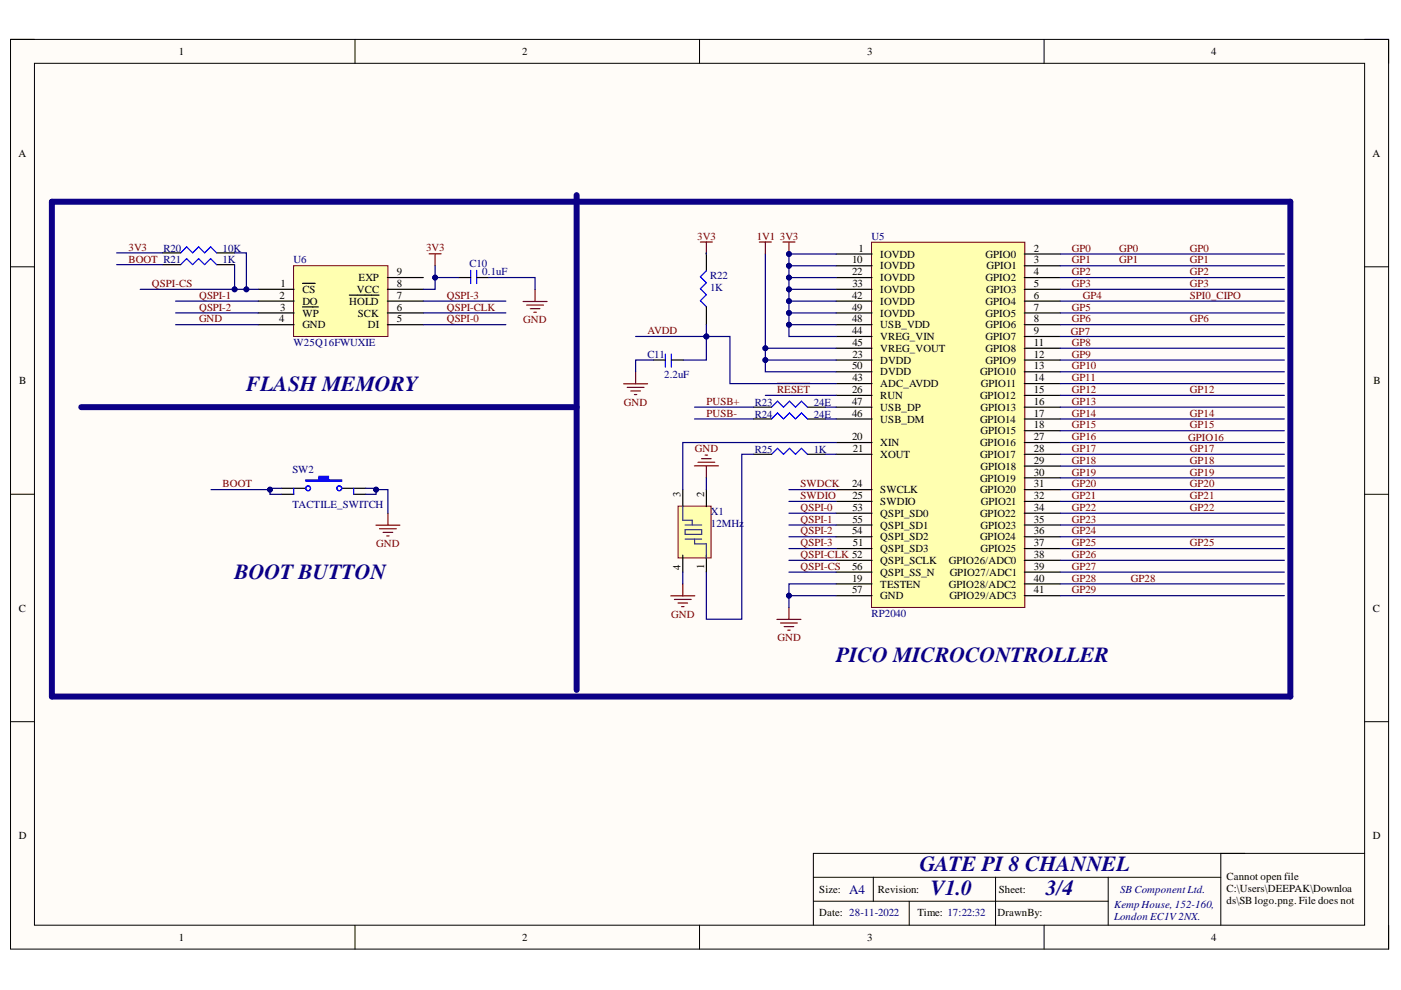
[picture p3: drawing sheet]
<svg xmlns="http://www.w3.org/2000/svg" width="297mm" height="210mm" viewBox="0 0 297 210" stroke-linecap="round" stroke-linejoin="round" font-family="sans-serif">
<path d="M2.2 8.4h292.2v192.8h-292.2z" fill-rule="evenodd" fill="#fffcf8"/>
<path d="M2.2 8.4h292.2v192.8h-292.2z" fill="none" stroke="#000" stroke-width=".21"/>
<path d="M7.3 13.4h282v182.8h-282z" fill-rule="evenodd" fill="#fffcf8"/>
<g fill="none" stroke="#000" stroke-width=".21">
<path d="M2.2 8.3h5.1M7.3 13.4h282v182.8h-282zM75.3 8.3v5.1M148.3 8.3v5.1M221.4 8.4v5M289.3 8.4h5.1v5M2.2 56.6h5.1M289.3 56.6h5.1M2.2 104.8h5.1M289.3 104.8h5.1M2.2 153h5.1M289.3 153h5.1"/>
<path d="M75.3 196.2v5M148.3 196.2v5M172.4 186h86.4M172.4 191.1h62.6M185.2 186v5.1M192.8 191.1v5.1M211.1 186v10.2M221.4 196.2v5M235 186v10.2M258.8 180.9v15.3M289.3 180.9h-116.9v15.3M294.4 196.2v5"/>
</g>
<path d="M91 53.8h2.5M92.3 53.8v2.6M110.9 63.9h5.1M111.7 64.7h3.5M112.4 65.4h2.1M113.2 66.2h.5M113.4 61.4v2.5" fill="none" stroke="#800000" stroke-width=".25"/>
<path d="M38.3 53.6l1.3-1.3 1.2 1.3 1.3-1.3 1.3 1.3 1.3-1.3 1.2 1.3M38.3 56.1l1.3-1.3 1.2 1.3 1.3-1.3 1.3 1.3 1.3-1.3 1.2 1.3M99.8 57.3v2.8M101.1 57.3v2.8" fill="none" stroke="#00f" stroke-width=".25"/>
<path d="M34.5 53.6h3.8M34.5 56.1h3.8M45.9 53.6h3.8M45.9 56.1h3.8M97.3 58.8h2.5M101.1 58.8h2.5" fill="none" stroke="#000" stroke-width=".25"/>
<path d="M11 42.8h262.6v104.9h-262.6zM122.3 41.4v104.9" fill="none" stroke="#0c0087" stroke-width="1.3"/>
<path d="M184.8 51.4h32.5v77.4h-32.5z" fill-rule="evenodd" fill="#ffffb0"/>
<path d="M184.8 51.4h32.5v77.4h-32.5z" fill="none" stroke="#800000" stroke-width=".21"/>
<g fill="none" stroke="#000" stroke-width=".25">
<path d="M177.3 53.9h7.6M177.3 56.4h7.6M177.3 58.9h7.6M217.2 53.9h7.6M217.2 56.4h7.6M217.2 58.9h7.6M177.3 61.3h7.6M177.3 63.8h7.6M177.3 66.4h7.6M177.3 68.8h7.6M177.3 71.3h7.6M177.3 73.8h7.6"/>
<path d="M177.3 76.3h7.6M177.3 78.8h7.6M217.2 61.3h7.6M217.2 63.8h7.6M217.2 66.4h7.6M217.2 68.8h7.6M217.2 71.3h7.6M217.2 73.8h7.6M217.2 76.3h7.6M217.2 78.8h7.6M159.8 96.3h3.8M171.2 96.3h3.8"/>
<path d="M177.3 81.3h7.6M177.3 83.8h7.6M177.3 86.3h7.6M177.3 88.8h7.6M177.3 93.8h7.6M177.3 96.3h7.6M217.2 81.3h7.6M217.2 83.8h7.6M217.2 86.3h7.6M217.2 88.8h7.6M217.2 91.3h7.6M217.2 93.8h7.6"/>
<path d="M217.2 96.3h7.6M217.2 98.8h7.6M177.3 103.8h7.6M177.3 106.3h7.6M177.3 108.8h7.6M177.3 111.3h7.6M177.3 113.8h7.6M177.3 116.3h7.6M177.3 118.8h7.6M217.2 103.8h7.6M217.2 106.3h7.6M217.2 101.3h7.6"/>
<path d="M217.2 108.8h7.6M217.2 111.3h7.6M217.2 113.8h7.6M217.2 116.3h7.6M217.2 118.8h7.6M177.3 123.8h7.6M177.3 121.3h7.6M177.3 126.3h7.6M217.2 123.8h7.6M217.2 121.3h7.6M217.2 126.3h7.6"/>
</g>
<path d="M163.6 96.3l1.2-1.2 1.3 1.2 1.3-1.2 1.3 1.2 1.2-1.2 1.3 1.2" fill="none" stroke="#00f" stroke-width=".25"/>
<path d="M166 51.3h2.5M167.3 51.3v2.6" fill="none" stroke="#800000" stroke-width=".25"/>
<circle cx="167.3" cy="53.9" r=".51" fill="#000080"/>
<circle cx="167.3" cy="53.9" r=".51" fill="none" stroke="#000080" stroke-width=".21"/>
<g fill="none" stroke="#800000" stroke-width=".25">
<path d="M148.5 51.3h2.5M149.8 51.3v2.6M161 51.3h2.5M162.3 51.3v2.6M134.8 78.8v2.6M132.2 81.4h5.1M133 82.1h3.5M133.7 82.9h2.1M134.5 83.7h.5M164.8 81.3h6.9M164.7 131.3h5.1M165.5 132.1h3.5"/>
<path d="M166.3 132.9h2M167 133.6h.5M167.3 128.8v2.5"/>
</g>
<path d="M149.8 57.4l-1.3 1.3 1.3 1.3-1.3 1.2 1.3 1.3-1.3 1.3 1.3 1.2M141.1 75.1v2.8M142.3 75.1v2.8M163.6 88.8l1.2-1.2 1.3 1.2 1.3-1.2 1.3 1.2 1.2-1.2 1.3 1.2M163.6 86.3l1.2-1.2 1.3 1.2 1.3-1.2 1.3 1.2 1.2-1.2 1.3 1.2" fill="none" stroke="#00f" stroke-width=".25"/>
<path d="M149.8 53.6v3.8M138.5 76.3h2.6M142.3 76.3h2.6M149.8 65v3.8M159.8 88.8h3.8M159.8 86.3h3.8M171.2 88.8h3.8M171.2 86.3h3.8" fill="none" stroke="#000" stroke-width=".25"/>
<path d="M143.8 107.3h7v11h-7z" fill-rule="evenodd" fill="#ffffb0"/>
<path d="M143.8 107.3h7v11h-7z" fill="none" stroke="#800000" stroke-width=".21"/>
<path d="M144.8 103.8v3.6M144.8 117.7v3.6M149.8 103.8v3.6M149.8 117.7v3.6" fill="none" stroke="#000" stroke-width=".25"/>
<path d="M144.8 107.3v3h2v1M145.3 112.3h3.5v1h-3.5zM145.3 111.3h3.5M145.3 114.3h3.5M147.3 114.3v1h2.5v3" fill="none" stroke="#1c4587" stroke-width=".25"/>
<path d="M147.2 98.8h5.1M148 98h3.5M148.7 97.3h2.1M149.5 96.5h.5M149.8 98.8v2.5M142.2 126.3h5.1M143 127.1h3.5M143.7 127.9h2.1M144.5 128.6h.5M144.8 123.8v2.5" fill="none" stroke="#800000" stroke-width=".25"/>
<path d="M62.2 56.4h20v14.9h-20z" fill-rule="evenodd" fill="#ffffb0"/>
<path d="M62.2 56.4h20v14.9h-20z" fill="none" stroke="#800000" stroke-width=".21"/>
<g fill="none" stroke="#000" stroke-width=".25">
<path d="M82.1 58.8h7.7M54.7 61.3h7.7M54.7 63.8h7.7M54.7 66.3h7.7M54.7 68.8h7.7M64.1 60.1h2.7M64.1 65.1h3.4M74.1 62.6h6.2M82.1 61.3h7.7M82.1 63.8h7.7M82.1 66.3h7.7M82.1 68.8h7.7"/>
<path d="M59.7 103.5h5.1M72.4 103.5h5.1"/>
</g>
<path d="M17.2 86.3h105.1" fill="none" stroke="#0c0087" stroke-width="1.3"/>
<path d="M79.7 111.3h5.1M80.5 112.1h3.5M81.2 112.9h2.1M82 113.6h.5M82.2 108.8v2.5" fill="none" stroke="#800000" stroke-width=".25"/>
<path d="M64.8 101.8h2.8v-.8h2v.8h2.8v.2h-7.6z" fill-rule="evenodd" fill="#00f"/>
<g fill="none" stroke="#00f" stroke-width=".25">
<path d="M62.3 103.5v1.3M64.8 101.8h2.8v-.8h2v.8h2.8v.2h-7.6zM75 103.5v1.3"/>
<circle cx="65.3" cy="103.5" r=".51"/>
<circle cx="71.9" cy="103.5" r=".51"/>
</g>
<path d="M59.7 104.8h2.6M75 104.8h2.5" fill="none" stroke="#000" stroke-width=".25"/>
<path d="M49.7 53.6h2.5v7.7h2.5M103.6 58.8h9.8v2.6M37.2 63.8h17.5M37.2 66.3h17.5M37.2 68.8h17.5M89.8 63.8h17.5M89.8 66.3h17.5M89.8 68.8h17.5" fill="none" stroke="#000080" stroke-width=".25"/>
<circle cx="52.2" cy="61.3" r=".51" fill="#000080"/>
<circle cx="52.2" cy="61.3" r=".51" fill="none" stroke="#000080" stroke-width=".21"/>
<path d="M49.7 56.1v5.2" fill="none" stroke="#000080" stroke-width=".25"/>
<circle cx="49.7" cy="61.3" r=".51" fill="#000080"/>
<circle cx="49.7" cy="61.3" r=".51" fill="none" stroke="#000080" stroke-width=".21"/>
<path d="M24.7 56.1h9.8M24.7 53.6h9.8M92.3 58.8h5" fill="none" stroke="#000080" stroke-width=".25"/>
<circle cx="92.3" cy="58.8" r=".51" fill="#000080"/>
<circle cx="92.3" cy="58.8" r=".51" fill="none" stroke="#000080" stroke-width=".21"/>
<g fill="none" stroke="#000080" stroke-width=".25">
<path d="M224.8 53.9h47.5M224.8 56.4h47.5M224.8 58.9h47.5M162.3 76.3v2.5h15M224.8 61.3h47.5M224.8 63.8h47.5M224.8 68.8h47.5M224.8 71.3h47.5M224.8 73.8h47.5M224.8 76.3h47.5M224.8 78.8h47.5M175 96.3h2.3"/>
<path d="M224.8 81.3h47.5M224.8 83.8h47.5M224.8 88.8h47.5M224.8 91.3h47.5M224.8 93.8h47.5M224.8 96.3h47.5M224.8 98.8h47.5M167.3 103.8h10M167.3 106.3h10M167.3 108.8h10M167.3 111.3h10M167.3 113.8h10"/>
<path d="M167.3 116.3h10M167.3 118.8h10M224.8 101.3h47.5M224.8 103.8h47.5M224.8 106.3h47.5M224.8 108.8h47.5M224.8 111.3h47.5M224.8 113.8h47.5M224.8 116.3h47.5M224.8 118.8h47.5M167.3 121.3h10M224.8 121.3h47.5"/>
<path d="M224.8 123.8h47.5M224.8 126.3h47.5"/>
</g>
<circle cx="162.3" cy="76.3" r=".51" fill="#000080"/>
<circle cx="162.3" cy="76.3" r=".51" fill="none" stroke="#000080" stroke-width=".21"/>
<path d="M162.3 73.8v2.5h15" fill="none" stroke="#000080" stroke-width=".25"/>
<circle cx="162.3" cy="76.3" r=".51" fill="#000080"/>
<circle cx="162.3" cy="76.3" r=".51" fill="none" stroke="#000080" stroke-width=".21"/>
<circle cx="162.3" cy="73.8" r=".51" fill="#000080"/>
<circle cx="162.3" cy="73.8" r=".51" fill="none" stroke="#000080" stroke-width=".21"/>
<path d="M162.3 53.9v19.9h15" fill="none" stroke="#000080" stroke-width=".25"/>
<circle cx="162.3" cy="73.8" r=".51" fill="#000080"/>
<circle cx="162.3" cy="73.8" r=".51" fill="none" stroke="#000080" stroke-width=".21"/>
<path d="M167.3 56.4h10" fill="none" stroke="#000080" stroke-width=".25"/>
<circle cx="167.3" cy="56.4" r=".51" fill="#000080"/>
<circle cx="167.3" cy="56.4" r=".51" fill="none" stroke="#000080" stroke-width=".21"/>
<path d="M167.3 58.9h10" fill="none" stroke="#000080" stroke-width=".25"/>
<circle cx="167.3" cy="58.8" r=".51" fill="#000080"/>
<circle cx="167.3" cy="58.8" r=".51" fill="none" stroke="#000080" stroke-width=".21"/>
<path d="M167.3 61.3h10" fill="none" stroke="#000080" stroke-width=".25"/>
<circle cx="167.3" cy="61.3" r=".51" fill="#000080"/>
<circle cx="167.3" cy="61.3" r=".51" fill="none" stroke="#000080" stroke-width=".21"/>
<path d="M167.3 63.8h10" fill="none" stroke="#000080" stroke-width=".25"/>
<circle cx="167.3" cy="63.8" r=".51" fill="#000080"/>
<circle cx="167.3" cy="63.8" r=".51" fill="none" stroke="#000080" stroke-width=".21"/>
<path d="M167.3 66.4h10" fill="none" stroke="#000080" stroke-width=".25"/>
<circle cx="167.3" cy="66.3" r=".51" fill="#000080"/>
<circle cx="167.3" cy="66.3" r=".51" fill="none" stroke="#000080" stroke-width=".21"/>
<path d="M167.3 68.8h10" fill="none" stroke="#000080" stroke-width=".25"/>
<circle cx="167.3" cy="68.8" r=".51" fill="#000080"/>
<circle cx="167.3" cy="68.8" r=".51" fill="none" stroke="#000080" stroke-width=".21"/>
<path d="M149.8 53.6v.3M144.9 76.3h4.9v-5h5v10h22.5M147.3 88.8h12.5M147.3 86.3h12.5M162.3 83.8h15M175 88.8h2.3M175 86.3h2.3" fill="none" stroke="#000080" stroke-width=".25"/>
<circle cx="149.8" cy="71.3" r=".51" fill="#000080"/>
<circle cx="149.8" cy="71.3" r=".51" fill="none" stroke="#000080" stroke-width=".21"/>
<path d="M149.8 68.8v2.5" fill="none" stroke="#000080" stroke-width=".25"/>
<circle cx="149.8" cy="71.3" r=".51" fill="#000080"/>
<circle cx="149.8" cy="71.3" r=".51" fill="none" stroke="#000080" stroke-width=".21"/>
<path d="M134.8 71.3h15" fill="none" stroke="#000080" stroke-width=".25"/>
<circle cx="149.8" cy="71.3" r=".51" fill="#000080"/>
<circle cx="149.8" cy="71.3" r=".51" fill="none" stroke="#000080" stroke-width=".21"/>
<path d="M177.3 53.9h-10v17.4h10M138.5 76.3h-3.7v2.5M224.8 86.3h47.5" fill="none" stroke="#000080" stroke-width=".25"/>
<circle cx="167.3" cy="53.9" r=".51" fill="#000080"/>
<circle cx="167.3" cy="53.9" r=".51" fill="none" stroke="#000080" stroke-width=".21"/>
<circle cx="167.3" cy="56.4" r=".51" fill="#000080"/>
<circle cx="167.3" cy="56.4" r=".51" fill="none" stroke="#000080" stroke-width=".21"/>
<circle cx="167.3" cy="58.8" r=".51" fill="#000080"/>
<circle cx="167.3" cy="58.8" r=".51" fill="none" stroke="#000080" stroke-width=".21"/>
<circle cx="167.3" cy="61.3" r=".51" fill="#000080"/>
<circle cx="167.3" cy="61.3" r=".51" fill="none" stroke="#000080" stroke-width=".21"/>
<circle cx="167.3" cy="63.8" r=".51" fill="#000080"/>
<circle cx="167.3" cy="63.8" r=".51" fill="none" stroke="#000080" stroke-width=".21"/>
<circle cx="167.3" cy="66.3" r=".51" fill="#000080"/>
<circle cx="167.3" cy="66.3" r=".51" fill="none" stroke="#000080" stroke-width=".21"/>
<circle cx="167.3" cy="68.8" r=".51" fill="#000080"/>
<circle cx="167.3" cy="68.8" r=".51" fill="none" stroke="#000080" stroke-width=".21"/>
<path d="M224.8 66.4h47.5M177.3 123.8h-10v2.5h10" fill="none" stroke="#000080" stroke-width=".25"/>
<circle cx="167.3" cy="126.3" r=".51" fill="#000080"/>
<circle cx="167.3" cy="126.3" r=".51" fill="none" stroke="#000080" stroke-width=".21"/>
<path d="M167.3 126.3v2.5" fill="none" stroke="#000080" stroke-width=".25"/>
<circle cx="167.3" cy="126.3" r=".51" fill="#000080"/>
<circle cx="167.3" cy="126.3" r=".51" fill="none" stroke="#000080" stroke-width=".21"/>
<path d="M57.2 103.8v1h2.5M149.8 101.3v2.5M144.8 121.3v2.5" fill="none" stroke="#000080" stroke-width=".25"/>
<circle cx="57.2" cy="103.8" r=".51" fill="#000080"/>
<circle cx="57.2" cy="103.8" r=".51" fill="none" stroke="#000080" stroke-width=".21"/>
<path d="M59.7 103.5h-2.5v.3h-12.5" fill="none" stroke="#000080" stroke-width=".25"/>
<circle cx="57.2" cy="103.8" r=".51" fill="#000080"/>
<circle cx="57.2" cy="103.8" r=".51" fill="none" stroke="#000080" stroke-width=".21"/>
<path d="M79.7 103.8v1h-2.2" fill="none" stroke="#000080" stroke-width=".25"/>
<circle cx="79.7" cy="103.8" r=".51" fill="#000080"/>
<circle cx="79.7" cy="103.8" r=".51" fill="none" stroke="#000080" stroke-width=".21"/>
<path d="M77.5 103.5h2.2v.3h2.5v5" fill="none" stroke="#000080" stroke-width=".25"/>
<circle cx="79.7" cy="103.8" r=".51" fill="#000080"/>
<circle cx="79.7" cy="103.8" r=".51" fill="none" stroke="#000080" stroke-width=".21"/>
<path d="M29.7 61.3h22.5" fill="none" stroke="#000080" stroke-width=".25"/>
<circle cx="49.7" cy="61.3" r=".51" fill="#000080"/>
<circle cx="49.7" cy="61.3" r=".51" fill="none" stroke="#000080" stroke-width=".21"/>
<circle cx="52.2" cy="61.3" r=".51" fill="#000080"/>
<circle cx="52.2" cy="61.3" r=".51" fill="none" stroke="#000080" stroke-width=".21"/>
<path d="M92.3 56.4v4.9h-2.5" fill="none" stroke="#000080" stroke-width=".25"/>
<circle cx="92.3" cy="58.8" r=".51" fill="#000080"/>
<circle cx="92.3" cy="58.8" r=".51" fill="none" stroke="#000080" stroke-width=".21"/>
<path d="M159.8 96.3h-2.5v35h-7.5v-10M177.3 93.8h-32.5v10" fill="none" stroke="#000080" stroke-width=".25"/>
<g font-size="4.6" fill="#0c0087">
<text x="52.2" y="82.9">FLASH MEMORY</text>
<text x="49.7" y="122.8">BOOT BUTTON</text>
<text x="177.3" y="140.3">PICO MICROCONTROLLER</text>
<text x="195" y="184.8">GATE PI 8 CHANNEL</text>
<text x="197.3" y="189.8">V1.0</text>
<text x="221.7" y="189.8">3/4</text>
</g>
<text font-size="2.8" fill="#000080" x="180.1" y="189.5">A4</text>
<g font-size="2.3">
<text x="37.9" y="11.7">1</text>
<text x="110.7" y="11.7">2</text>
<text x="183.9" y="11.7">3</text>
<text x="256.8" y="11.7">4</text>
<text x="3.9" y="33.3">A</text>
<text x="291" y="33.3">A</text>
<text x="182" y="53.4">1</text>
<text x="219.2" y="53.4">2</text>
<text x="76" y="59.6">EXP</text>
<text x="84.1" y="58.4">9</text>
<text x="180.6" y="55.8">10</text>
<text x="180.6" y="58.4">22</text>
<text x="186.6" y="54.7">IOVDD</text>
<text x="186.6" y="57.1">IOVDD</text>
<text x="186.6" y="59.6">IOVDD</text>
<text x="209" y="54.7">GPIO0</text>
<text x="209" y="59.6">GPIO2</text>
<text x="209.1" y="57.1">GPIO1</text>
<text x="219.2" y="55.8">3</text>
<text x="219.2" y="58.4">4</text>
<text x="59.3" y="63.4">2</text>
<text x="59.4" y="65.9">3</text>
<text x="59.5" y="60.8">1</text>
<text x="64.1" y="62.2">CS</text>
<text x="64.1" y="64.6">DO</text>
<text x="74" y="64.6">HOLD</text>
<text x="75.7" y="62.2">VCC</text>
<text x="84.1" y="65.9">6</text>
<text x="84.1" y="63.4">7</text>
<text x="84.1" y="60.8">8</text>
<text x="180.6" y="63.4">42</text>
<text x="180.6" y="65.9">49</text>
<text x="180.7" y="60.8">33</text>
<text x="186.6" y="62.2">IOVDD</text>
<text x="186.6" y="64.6">IOVDD</text>
<text x="209" y="64.6">GPIO4</text>
<text x="209.1" y="62.2">GPIO3</text>
<text x="219.2" y="60.8">5</text>
<text x="219.2" y="63.4">6</text>
<text x="219.2" y="65.9">7</text>
<text x="59.2" y="68.3">4</text>
<text x="64.1" y="67.2">WP</text>
<text x="64.1" y="69.6">GND</text>
<text x="75.9" y="67.2">SCK</text>
<text x="78" y="69.6">DI</text>
<text x="84.1" y="68.3">5</text>
<text x="180.6" y="70.9">44</text>
<text x="180.6" y="68.3">48</text>
<text x="186.6" y="69.6">USB_VDD</text>
<text x="186.6" y="67.2">IOVDD</text>
<text x="209" y="67.2">GPIO5</text>
<text x="209" y="69.6">GPIO6</text>
<text x="219.2" y="68.3">8</text>
<text x="219.2" y="70.9">9</text>
<text x="180.7" y="75.9">23</text>
<text x="180.7" y="73.3">45</text>
<text x="186.6" y="77.1">DVDD</text>
<text x="186.6" y="72.1">VREG_VIN</text>
<text x="186.6" y="74.6">VREG_VOUT</text>
<text x="209" y="72.1">GPIO7</text>
<text x="209" y="74.6">GPIO8</text>
<text x="209" y="77.1">GPIO9</text>
<text x="219.2" y="73.3">11</text>
<text x="219.2" y="75.9">12</text>
<text x="4.1" y="81.4">B</text>
<text x="180.6" y="83.4">26</text>
<text x="180.6" y="78.3">50</text>
<text x="180.7" y="80.8">43</text>
<text x="186.6" y="82.1">ADC_AVDD</text>
<text x="186.6" y="79.6">DVDD</text>
<text x="207.8" y="79.6">GPIO10</text>
<text x="208" y="82.1">GPIO11</text>
<text x="219.2" y="78.3">13</text>
<text x="219.2" y="80.8">14</text>
<text x="219.2" y="83.4">15</text>
<text x="291.2" y="81.4">B</text>
<text x="180.6" y="88.4">46</text>
<text x="180.6" y="85.8">47</text>
<text x="186.6" y="84.7">RUN</text>
<text x="186.6" y="89.6">USB_DM</text>
<text x="186.6" y="87.1">USB_DP</text>
<text x="207.8" y="84.7">GPIO12</text>
<text x="207.8" y="89.6">GPIO14</text>
<text x="207.9" y="87.1">GPIO13</text>
<text x="219.2" y="85.8">16</text>
<text x="219.2" y="88.4">17</text>
<text x="180.6" y="93.4">20</text>
<text x="180.8" y="95.8">21</text>
<text x="186.6" y="94.6">XIN</text>
<text x="207.8" y="94.6">GPIO16</text>
<text x="207.9" y="92.1">GPIO15</text>
<text x="219.2" y="90.8">18</text>
<text x="219.2" y="93.4">27</text>
<text x="219.2" y="95.8">28</text>
<text x="186.6" y="97.1">XOUT</text>
<text x="207.8" y="97.1">GPIO17</text>
<text x="207.9" y="99.6">GPIO18</text>
<text x="219.2" y="98.3">29</text>
<text x="219.2" y="100.9">30</text>
<text x="144.3" y="105.3" transform="rotate(-90 144.3 105.3)">3</text>
<text x="149.3" y="105.3" transform="rotate(-90 149.3 105.3)">2</text>
<text x="180.6" y="103.3">24</text>
<text x="180.7" y="105.9">25</text>
<text x="186.6" y="104.6">SWCLK</text>
<text x="186.6" y="107.1">SWDIO</text>
<text x="207.8" y="102.1">GPIO19</text>
<text x="207.8" y="104.6">GPIO20</text>
<text x="208" y="107.1">GPIO21</text>
<text x="219.2" y="103.3">31</text>
<text x="219.2" y="105.9">32</text>
<text x="180.6" y="113.3">54</text>
<text x="180.7" y="108.3">53</text>
<text x="180.7" y="110.8">55</text>
<text x="186.6" y="109.6">QSPI_SD0</text>
<text x="186.6" y="112.1">QSPI_SD1</text>
<text x="207.8" y="109.6">GPIO22</text>
<text x="207.9" y="112.1">GPIO23</text>
<text x="219.2" y="108.3">34</text>
<text x="219.2" y="110.8">35</text>
<text x="219.2" y="113.3">36</text>
<text x="180.8" y="115.8">51</text>
<text x="186.6" y="117.1">QSPI_SD3</text>
<text x="186.6" y="119.6">QSPI_SCLK</text>
<text x="186.6" y="114.6">QSPI_SD2</text>
<text x="201.2" y="119.6">GPIO26/ADC0</text>
<text x="207.8" y="114.6">GPIO24</text>
<text x="207.9" y="117.1">GPIO25</text>
<text x="219.2" y="115.8">37</text>
<text x="219.2" y="118.4">38</text>
<text x="144.3" y="120.8" transform="rotate(-90 144.3 120.8)">4</text>
<text x="149.3" y="120.6" transform="rotate(-90 149.3 120.6)">1</text>
<text x="180.6" y="123.3">19</text>
<text x="180.6" y="120.8">56</text>
<text x="180.6" y="125.8">57</text>
<text x="186.6" y="124.6">TESTEN</text>
<text x="186.6" y="122.1">QSPI_SS_N</text>
<text x="201.2" y="124.6">GPIO28/ADC2</text>
<text x="201.4" y="122.1">GPIO27/ADC1</text>
<text x="219.2" y="120.8">39</text>
<text x="219.2" y="123.3">40</text>
<text x="219.2" y="125.8">41</text>
<text x="4" y="129.7">C</text>
<text x="186.6" y="127.1">GND</text>
<text x="201.3" y="127.1">GPIO29/ADC3</text>
<text x="291.1" y="129.7">C</text>
<text x="4" y="177.9">D</text>
<text x="291.1" y="177.9">D</text>
<text x="173.7" y="189.3">Size:</text>
<text x="186.1" y="189.3">Revision:</text>
<text x="211.8" y="189.3">Sheet:</text>
<text x="260.1" y="186.5">Cannot open file</text>
<text x="260.1" y="189.1">C:\Users\DEEPAK\Downloa</text>
<text x="260.1" y="191.6">ds\SB logo.png. File does not</text>
<text x="173.7" y="194.1">Date: 28-11-2022</text>
<text x="194.5" y="194.1">Time: 17:22:32</text>
<text x="211.5" y="194.1">DrawnBy:</text>
<text x="37.9" y="199.5">1</text>
<text x="110.7" y="199.5">2</text>
<text x="183.9" y="199.5">3</text>
<text x="256.8" y="199.5">4</text>
</g>
<g font-size="2.3" fill="#800000">
<text x="27.2" y="53.1">3V3</text>
<text x="90.3" y="53.3">3V3</text>
<text x="147.8" y="50.9">3V3</text>
<text x="160.4" y="50.9">1V1</text>
<text x="165.3" y="50.9">3V3</text>
<text x="227.2" y="53.4">GP0</text>
<text x="237.3" y="53.4">GP0</text>
<text x="252.3" y="53.4">GP0</text>
<text x="27.2" y="55.7">BOOT R21</text>
<text x="227.2" y="55.8">GP1</text>
<text x="227.2" y="58.4">GP2</text>
<text x="237.3" y="55.8">GP1</text>
<text x="252.3" y="55.8">GP1</text>
<text x="252.3" y="58.4">GP2</text>
<text x="32.2" y="60.8">QSPI-CS</text>
<text x="42.2" y="63.4">QSPI-1</text>
<text x="42.2" y="65.9">QSPI-2</text>
<text x="94.7" y="65.9">QSPI-CLK</text>
<text x="94.7" y="63.4">QSPI-3</text>
<text x="227.2" y="60.8">GP3</text>
<text x="227.2" y="65.9">GP5</text>
<text x="229.6" y="63.4">GP4</text>
<text x="252.3" y="60.8">GP3</text>
<text x="252.3" y="63.4">SPI0_CIPO</text>
<text x="42.2" y="68.3">GND</text>
<text x="94.7" y="68.3">QSPI-0</text>
<text x="111" y="68.5">GND</text>
<text x="137.3" y="70.9">AVDD</text>
<text x="227.1" y="71">GP7</text>
<text x="227.2" y="68.3">GP6</text>
<text x="252.3" y="68.3">GP6</text>
<text x="227.2" y="73.3">GP8</text>
<text x="227.2" y="75.9">GP9</text>
<text x="164.7" y="83.4">RESET</text>
<text x="227.2" y="78.3">GP10</text>
<text x="227.2" y="80.8">GP11</text>
<text x="227.2" y="83.4">GP12</text>
<text x="252.3" y="83.4">GP12</text>
<text x="132.3" y="86">GND</text>
<text x="149.8" y="88.4">PUSB-</text>
<text x="149.8" y="85.8">PUSB+</text>
<text x="227.2" y="88.4">GP14</text>
<text x="227.2" y="85.8">GP13</text>
<text x="252.3" y="88.4">GP14</text>
<text x="147.3" y="95.8">GND</text>
<text x="227.2" y="90.8">GP15</text>
<text x="227.2" y="93.4">GP16</text>
<text x="227.2" y="95.8">GP17</text>
<text x="251.9" y="93.4">GPIO16</text>
<text x="252.3" y="90.8">GP15</text>
<text x="252.3" y="95.8">GP17</text>
<text x="227.2" y="98.3">GP18</text>
<text x="227.2" y="100.9">GP19</text>
<text x="252.3" y="98.3">GP18</text>
<text x="252.3" y="100.9">GP19</text>
<text x="47.2" y="103.3">BOOT</text>
<text x="169.7" y="103.3">SWDCK</text>
<text x="169.7" y="105.9">SWDIO</text>
<text x="227.2" y="103.3">GP20</text>
<text x="227.2" y="105.9">GP21</text>
<text x="252.3" y="103.3">GP20</text>
<text x="252.3" y="105.9">GP21</text>
<text x="169.7" y="108.3">QSPI-0</text>
<text x="169.7" y="110.8">QSPI-1</text>
<text x="169.7" y="113.3">QSPI-2</text>
<text x="227.2" y="108.3">GP22</text>
<text x="227.2" y="110.8">GP23</text>
<text x="227.2" y="113.3">GP24</text>
<text x="252.3" y="108.3">GP22</text>
<text x="79.7" y="115.9">GND</text>
<text x="169.7" y="118.4">QSPI-CLK 52</text>
<text x="169.7" y="115.8">QSPI-3</text>
<text x="227.2" y="115.8">GP25</text>
<text x="227.2" y="118.4">GP26</text>
<text x="252.3" y="115.8">GP25</text>
<text x="169.7" y="120.8">QSPI-CS</text>
<text x="227.2" y="120.8">GP27</text>
<text x="227.2" y="123.3">GP28</text>
<text x="227.2" y="125.8">GP29</text>
<text x="239.8" y="123.3">GP28</text>
<text x="142.3" y="130.9">GND</text>
<text x="164.8" y="135.9">GND</text>
</g>
<g font-size="2.3" fill="#000080">
<text x="34.7" y="53.4">R20</text>
<text x="47.2" y="53.4">10K</text>
<text x="184.8" y="50.9">U5</text>
<text x="47.2" y="55.8">1K</text>
<text x="62.2" y="55.8">U6</text>
<text x="99.5" y="56.6">C10</text>
<text x="102.2" y="58.4">0.1uF</text>
<text x="150.5" y="59.2">R22</text>
<text x="150.5" y="61.8">1K</text>
<text x="62.2" y="73.4">W25Q16FWUXIE</text>
<text x="137.3" y="75.9">C11</text>
<text x="140.8" y="80.2">2.2uF</text>
<text x="160" y="88.6">R24</text>
<text x="160" y="86.1">R23</text>
<text x="172.5" y="88.6">24E</text>
<text x="172.5" y="86.1">24E</text>
<text x="62" y="100.3">SW2</text>
<text x="160" y="96.1">R25</text>
<text x="172.5" y="96.1">1K</text>
<text x="62" y="107.6">TACTILE_SWITCH</text>
<text x="150.7" y="109.1">X1</text>
<text x="150.7" y="111.7">12MHz</text>
<text x="184.8" y="130.9">RP2040</text>
<text x="237.5" y="189.3">SB Component Ltd.</text>
<text x="236.2" y="192.6">KempHouse, 152-160,</text>
<text x="236.2" y="195.2">London EC1V2NX.</text>
</g>
</svg>
